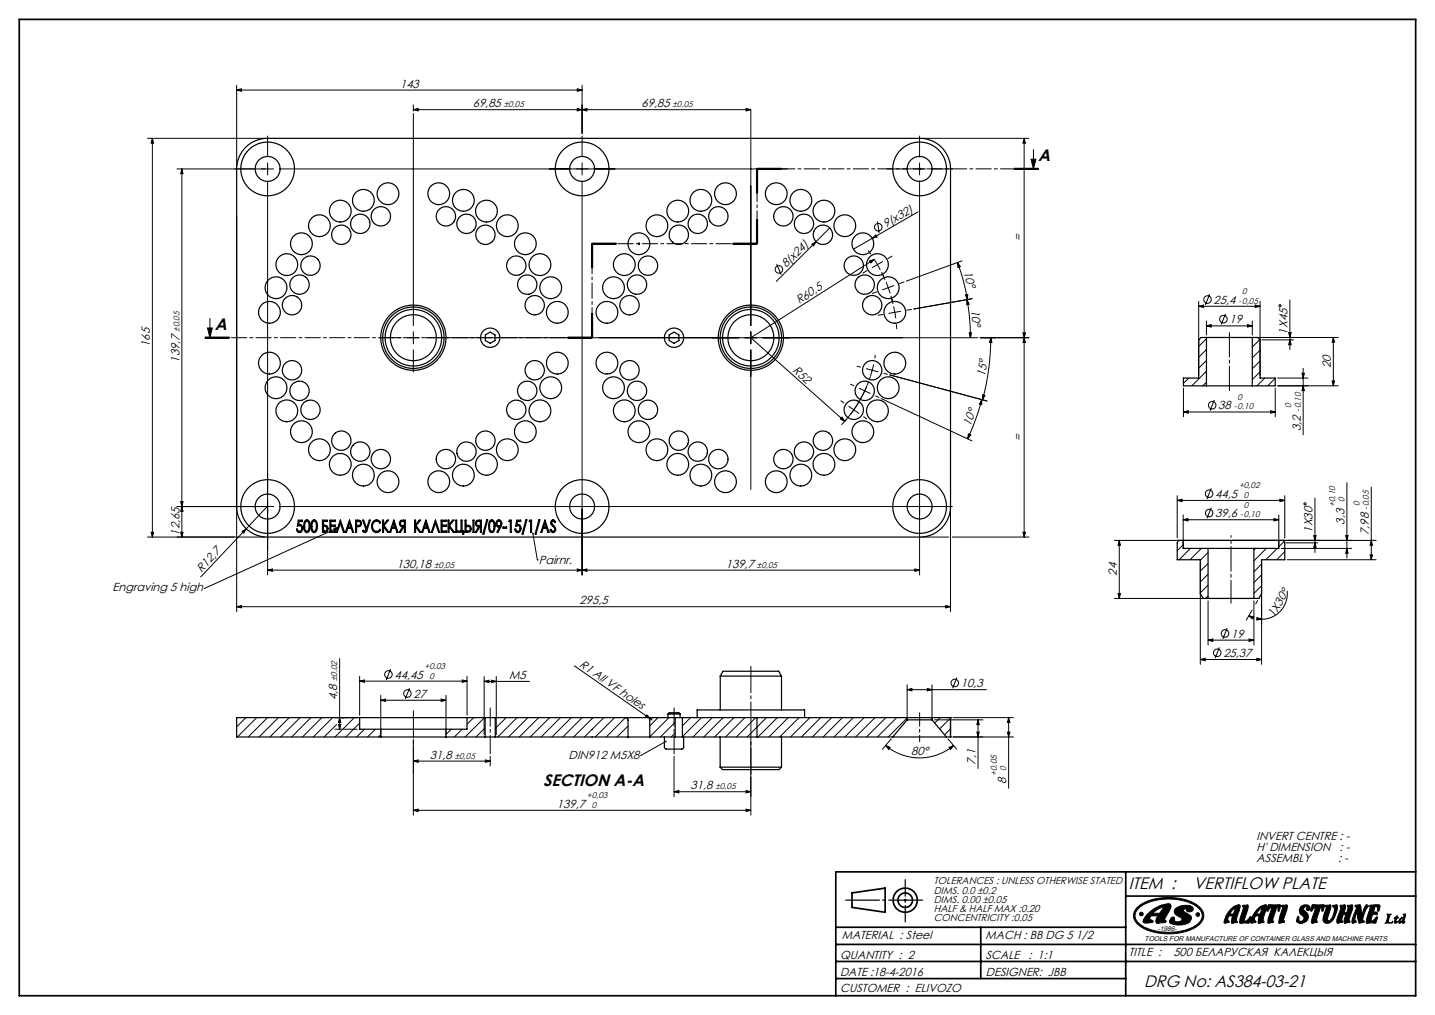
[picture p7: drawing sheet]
<svg xmlns="http://www.w3.org/2000/svg" width="594mm" height="420mm" viewBox="0 0 594 420" stroke-linecap="round" stroke-linejoin="round" font-family="sans-serif">
<g fill="none" stroke="#000" stroke-width=".41">
<path d="M98 37.3l2-.6v1.1zM98 35.3v33.7M98 37.3h142.9M239 36.7l1.9 .6-1.9 .5zM240.9 35.3v20M61.1 57.2h48.6M63.1 57.2v165M63.1 57.2l.5 2h-1.1zM110.8 56.3v8.6M171.1 45.4l2-.5v1zM171.1 45.4h139.7M171.1 43.4v2.5"/>
<path d="M171.1 47v87.7M239 44.9l1.9 .5-1.9 .5zM240.9 45.4l2.1-.5v1zM240.9 56.3v8.6M308.8 44.9l2 .5-2 .5zM310.8 45.5v89.2M380.6 56.3v8.6M381.8 57.2h44.1M423.9 57.2l.6 2h-1.1zM423.9 57.2v165M75.3 69.9v152.3M75.3 69.9l.5 2h-1z"/>
<path d="M110.8 67.4v5M110.8 74.9v163M113.3 69.9h-40M115.8 69.9h210.1M240.9 67.4v5M240.9 74.9v163M313.1 69.9v10M313.4 70.1h10M313.4 69.6h10M313.4 69.9v10M313.6 69.9v10M367.1 69.9h8.6"/>
<path d="M378.1 69.9h5.1M380.3 69.6l.7 .7M380.6 67.4v5M380.6 74.9v163M381 69.6l-.7 .7M385.7 69.9h8.6M419.8 69.6h10zM419.8 69.9h10M419.8 70.1h10M426.8 65.9h2l-1 4zM427.8 61.9v8M98 89.8v163.3"/>
<path d="M313.1 90.8v10M313.4 90.8v10h-10M313.6 90.8v10M337.8 100l-16.5 16.5M343.5 94.3l-5.7 5.7M361.1 98.6l1.4-1.4 .5 .9zM361.1 98.6l-7.8 4.5M363.2 91.6l.7 4.8M380 87.6l-18.9 11M244.8 100.8v10M245.1 101.1h10M245.1 100.6h10"/>
<path d="M245.3 100.8v10M255.1 100.8h-10v10M263.9 100.8h1.1M264.1 100.5l.7 .7M264.5 100.3v1.1M264.8 100.5l-.7 .7M303.4 101.1h10M303.4 100.6h10M321.5 109.3l1.9 4.4M336.1 101.1l1.7-1.1-1 1.8zM358.9 112l-1.7 1M359.4 103.7l1.1 1.6"/>
<path d="M359.9 108l2-.7-1.4 1.5zM361.9 107.3l-51.1 32.5 38.9 34.5M361.9 107.4l1.3 2.1M363.2 109.5l-2.2 1.3M363.2 109.5l1.2 2.2M364.9 112.6l.9 1.8M365.4 108.2l-2.2 1.3M365.5 113.9l.9 1.9M366.7 116.7l1 2.3M367.7 119l-2.4 .9M367.7 119l.8 2.4M369.3 106l-1.8 1"/>
<path d="M370 118.2l-2.3 .8M374.2 116.6l-1.8 .8M393.5 101.8v151.3M396.3 108.6l1.2 1.7-.9 .3zM396.3 108.6l2.3 6.9 1.9 8.4M398.3 107.9l-23.1 8.4M84.9 139.7h10M84.9 140h10M84.9 139.5h10M85.9 135.7h2l-1 4.1zM86.9 131.7v8.1M156.9 139.8h9.2"/>
<path d="M168.6 139.8h5M171.1 137.2v5.1M176.1 139.8h228.6M235.1 140h10M235.1 139.5h10M244.8 129.7v10M245.1 129.7v10M245.3 129.7v10M310.8 137.2v5.1M363 120.8l-1.9 .6M365.5 130.1l-2 .3M368.8 122.4l.5 2"/>
<path d="M369.2 123.8l.5 1.9M369.9 126.8l.9 4.9M371.1 134.2l.1 2M372.9 128.8l-5 .9M377.3 128l-2 .4M399.6 122.1l1-.2-.1 2zM400.3 123.9l.8 2-.9 .1zM400.3 123.9l1 7.2 .4 8.7M401.2 137.7h1l-.5 2.1zM402.4 123.6l-24.1 4.3M405.8 139.8h20.1M410.1 139.8l.5 2-1-.1z"/>
<path d="M410.1 139.8a98.7 98.7 0 0 1-3.4 25.6M423.4 137.7h1.1l-.6 2.1zM423.9 139.8l.6 1.9h-1.1zM496.2 126.7l2-.5v1zM496.2 124.7v30.8M496.2 126.7h25.4M499.4 134.8l2-.5v1zM499.4 132.8v5.8M499.4 134.8h19M500.7 121.7l-1.8 4.5M507.3 129.8l-1.8 4.5M509.9 139.6h44"/>
<path d="M516.4 134.3l2 .5-2 .5zM518.4 132.8v5.8M519.6 126.2l2 .5-2 .5zM521.6 124.7v30.8M533.4 137.6h1.1l-.6 2zM533.9 124.1v20.5M551.9 139.6v20M551.9 139.6l.5 2h-1zM171.1 144.8v9.1M310.8 144.8v57.7M352 159l1.4 .6M354.8 151.5l1.4 .4"/>
<path d="M358.6 152.6l2.4 .6M359 159.4l-2.2 4.6M359.5 158l-.5 1.4M361 153.2l2.5 .7M361 153.2l-1.2 3.9M361.6 150.8l-.6 2.4M362.3 146.8l-.2 1.5M365.9 154.5l1.4 .4M368.3 155.1l40.4 10.9M492.1 156.4l-2.2 2.2M499.4 140.1l-3.2 3.3M499.4 144.7l-3.2 3.1"/>
<path d="M499.4 149.1l-3.2 3.2M499.4 153.6l-6 6M499.4 158.1l-1.5 1.5M521.5 140.5l-3.1 3.1M521.6 144.9l-3.2 3.2M521.6 149.4l-3.2 3.2M521.6 153.9l-3.2 3.2M522.3 140.6h13.1M523.5 156.4l-3.2 3.2M527.9 156.5l-3.1 3.1M528.9 156.4h12.5M533.9 140.6l.6 2h-1.1z"/>
<path d="M538.9 154.4h1l-.5 2zM539.4 152.4v27.5M539.4 159.6l.5 2h-1zM551.4 157.6h1l-.5 2zM553.9 159.6h-25M348.1 165.9l1.2 .8M348.5 172.6l1.2 1.7-1.9-.9zM350.3 173.5l-.9 1.1M351.4 168.2l2 1.4M353.4 169.6l2.1 1.4M353.4 169.6l-1.5 2M354.8 167.5l-1.4 2.1"/>
<path d="M355.6 166.1l-.8 1.3M355.7 160.7l4.5 2.1M356.8 164l-.7 1.3M357.5 172.5l1.2 .8M358.6 160.3a51.2 51.2 0 0 1-10.3 15.5M362.5 163.8l1.3 .7M364.7 164.9l37.6 17.5M400.9 179.5l.9 .5-1.3 1.6zM406.4 165.4v2l-1-.2zM406.4 165.4l-3.1 9.6-2.8 6.6M406.8 163.4l.9 .2-1 1.8zM489.9 170.5l2-.5v1z"/>
<path d="M489.9 160.6v11.9M489.9 170.5h38M502.7 165.5l-1.8 4.4M525.9 170l2 .5-2 .5zM527.9 160.6v11.9M557.5 199.8v31.1M74.8 207.6h1l-.5 2zM75.3 209.6l.5 2h-1zM100.2 219.9l1.8-1.1-1.1 1.8zM110.7 209.5l-27.6 29.2M113.3 209.6h-40M115.8 209.6h278.4"/>
<path d="M138.3 218.6l2-.4-1.6 1.3zM140.3 218.2l-55.7 25.3M487.3 207.1l2-.5v1zM487.3 205.1v17.5M487.3 207.1h44.5M489.8 215.1l1.9-.5v1zM489.8 213.1v12.8M489.8 215.1h39.5M501.4 202.1l-1.8 4.4M501.4 210.1l-1.8 4.4M527.3 214.6l2 .5-2 .5zM529.3 213.1v12.8"/>
<path d="M529.8 206.6l2 .5-2 .5zM531.8 205.1v17.5M544.3 206.1v22.5M567.6 201.6v30M61.1 222.2h48.5M62.5 220.3h1.1l-.5 1.9zM74.8 220.3h1l-.5 1.9zM110.8 235.9l2-.5v1zM110.8 235.9h269.8M220.6 220.8l1.8 10.9M222.4 231.7h.1M239 235.4l1.9 .5-1.9 .5z"/>
<path d="M240.9 235.9l2.1-.5v1zM378.7 235.4l1.9 .5-1.9 .5zM381.8 222.2h10.9M394.2 222.2h31.7M423.4 220.3h1.1l-.6 1.9zM461.3 223.6h108.3M463.3 223.6v24M463.3 223.6l.5 2h-1zM489.8 225.5l-2.5 2.4M492.8 226.9l-4.7 4.7M496.9 232.6v42.3M497.3 226.9l-4.7 4.7"/>
<path d="M500.1 228.6l-3.2 3.2M500.1 233.1l-3.2 3.2M500.1 237.6l-3.2 3.2M519.7 226.9l-.7 .7M522.2 232.6v42.3M522.2 233.4l-3.2 3.2M522.2 237.9l-3.2 3.2M524.2 226.9l-5.2 5.2M528.7 226.9l-4.7 4.7M530.3 226.9h29.2M531.5 224.1l-2.2 2.2M531.8 228.3l-3.3 3.3"/>
<path d="M532.3 224.6h13.1M532.8 231.6h36.8M543.8 221.6h1l-.5 2zM544.3 224.6l.5 2h-1zM557 221.6h1l-.5 2zM557.5 226.9l.5 2h-1zM567.1 229.6h1l-.5 2zM567.6 223.6l.5 2h-1zM98 251.1l2-.5v.9zM98 251.1h295.5M391.4 250.6l2.1 .5-2.1 .4zM461.3 247.6h56.8"/>
<path d="M462.8 245.6h1l-.5 2zM500.1 248.6v18.3M500.1 242.1l-3.2 3.2M500.1 246.6l-1.1 1M508 259.9l-1.8 4.5M516.9 254.8l2 .4-.4 .9zM516.9 254.8l.8 .4M518.3 252.4l-2.4 4.2M519 248.6v18.3M520.3 255.6l1.9 .6-2 .4zM520.5 256.1l1.7 .1M520.6 248.5l-.8 1.4"/>
<path d="M522.2 242.4l-3.2 3.2M532.8 244.5a10.6 10.6 0 0 1-10.6 11.7M140.6 272.5v29.2M148.9 279.9v16.1M161.7 276.9l-1.8 4.4M193.3 279.9v16.1M200.4 279.9v24.1M205.4 279.9v24.1M237.7 275.5l31.4 21.9M496.9 272.9l2-.5v1zM496.9 272.9h25.3M500.1 264.9l1.9-.5v1z"/>
<path d="M500.1 264.9h18.9M504.8 267.9l-1.8 4.4M517 264.4l2 .5-2 .5zM520.2 272.4l2 .5-2 .5zM101.8 297l-3.8 3.8M106.3 297l-8.1 8M110.7 297l-8 8M115.3 297l-8.1 8M119.7 297l-8 8M124.2 297l-8 8M128.7 297l-8 8M133.2 297l-8 8"/>
<path d="M137.7 297l-8 8M138.6 297h9.3M139.3 299.8l-5.1 5.2M140.1 299.7h1l-.5 2zM140.6 297l.5 2h-1zM142.2 297l-.3 .3M146.6 297l-4.7 4.8M148.9 299.2l-5.7 5.8M148.9 281.9l2-.5v.9zM148.9 281.9h44.4M157.6 289.8l2-.5v.9zM157.6 287.7v16.3l-1 1"/>
<path d="M157.6 289.8h27M169.5 284.7l-1.8 4.5M182.6 289.3l2 .5-2 .4zM184.6 287.7v16.3l2.2-2.3M191.3 281.4l2 .5-2 .4zM196.1 297l-2.8 2.7M200.4 282l2-.5v1zM200.4 282h18.8M200.6 297l-8.1 8M203.4 281.5l2 .5-2 .5zM205 297h.1M209.5 297l-4.5 4.5"/>
<path d="M214 297l-8 8M218.5 297l-8 8M223 297l-8 8M227.5 297l-8 8M232 297l-8 8M236.5 297l-8 8M240.9 297l-7.9 8M245.5 297l-8 8M249.9 297l-8 8M254.4 297l-8 8M258.9 297l-8 8M267.8 295.8l1.3 1.6-1.9-.8z"/>
<path d="M269.1 297.4l.9 .5M272.4 297l-3.4 3.4M276.9 297l-7.9 7.9M279.5 298.9l-6.1 6.1M285.9 297l-3.4 3.3M290.3 297l-7.8 7.8M294.9 297l-8.1 8M299.3 297l-8 8M303.8 297l-8 8M308.3 297l-8 8M312.8 297l-8 8M317.3 297l-8 8"/>
<path d="M321.8 297l-8 8M326.3 297l-8 8M330.8 297l-8 8M335.2 297l-8 8M339.7 297l-7.9 8M344.2 297l-8 8M348.7 297l-8 8M353.2 297l-8 8M357.7 297l-8 8M362.2 297l-8 8M366.7 297l-8 8M371.2 297l-8 8"/>
<path d="M375.5 297.1l-7.8 7.9M375.5 285.4l2-.5v1zM375.5 283.4v13.4M375.5 285.4h32.8M383.8 284.9l2 .5-2 .5zM385.8 283.4v13.4M386.8 297.9h20.1M389.1 297l-2.2 2.2M393.5 297.1l-4.5 4.5M394.5 297h25M396.1 280.4l-1.8 4.4M404.8 297.9l.5 1.9h-.9z"/>
<path d="M404.8 297.9v20.1M417.5 297v29.2M417.5 297l.5 2h-1zM138.6 301.7h9.3M141.4 302.2l-2.7 2.8M150.8 301.7l-3.2 3.3M155.3 301.7l-3.1 3.3M171.1 314.9l2-.5v1zM171.1 305.9v31.4M171.1 314.9h31.8M191.3 301.7l-3.2 3.3M200.8 301.2l-3.8 3.8"/>
<path d="M200.9 314.4l2 .5-2 .5zM202.9 313v3.9M260 300.4l-4.6 4.6M260 304.9l-.1 .1M275.6 306.8l-10.5 5.9M279 313v16.6M279.5 303.3l-1.7 1.7M310.8 305.9v31.4M366.6 308.5l1.9 .8-.6 .8zM366.6 308.5a21.9 21.9 0 0 0 28.1 0M368.9 305.7l-3.6 4.3M392.4 305.7l3.6 4.3"/>
<path d="M392.9 309.3l1.8-.8-1.2 1.6zM393.5 301.6l-2.5 2.4M394.5 305h25M404.4 302.9h.9l-.5 2.1zM417 302.9h1l-.5 2.1zM171.1 335.3l2-.5v1zM171.1 335.3h139.7M279 327.6l2-.5v1zM279 327.6h31.8M308.8 334.8l2 .5-2 .5zM308.8 327.1l2 .5-2 .5zM374.2 372.5h1"/>
<path d="M374.4 372.1l.7 .7M374.7 372v1M375.1 372.1l-.7 .7M470.6 375.7a20.7 20.7 0 0 1 16.8-4.1 13 13 0 0 1 10.6 5.8 5.3 5.3 0 0 1-3.4 6.5 23.9 23.9 0 0 1-22.9-.8 4.6 4.6 0 0 1-1.1-7.4zM470.8 376.4a19.3 19.3 0 0 1 16.6-4.2 12.5 12.5 0 0 1 10.1 5.4 4.2 4.2 0 0 1-2 5 23 23 0 0 1-23.5 0 4.1 4.1 0 0 1-1.2-6.2zM474.7 378.5a12.1 12.1 0 0 1 9.6-4.4l.5 .8-.3 1.1-2.4 4.4 .6 .7-.2 .6-3.8 .3-.3-.8 .8-2.2h-2.8l-.4 1.5 1.4 .8-.7 .5a4.7 4.7 0 0 1-3.4-.2l.2-1.5zM477.1 377.9a5.7 5.7 0 0 1 4.3-2.5v.5l-1.4 2zM486.5 376.1a6.1 6.1 0 0 1 7.3-.5l.2 .6a1.57 1.57 0 0 1-1.4 1.1 1.57 1.57 0 0 1-1.6-.9l.2-.4h-.6l-.8 .8 3.4 2.7a3.3 3.3 0 0 1-3.8 3.2 5.3 5.3 0 0 1-5.3-1.2l.1-.6 1.1-1.5 .8 .4 .1 1.2 .6 .4a2.04 2.04 0 0 0 2.5-.9l-.1-.5-1.4-.8a2.13 2.13 0 0 1-1.3-3.1zM509.1 376.5l1.6-1.4 2-.7 .7 .3-1.6 6 .4 1-1.9 .4a.73 .73 0 0 1-.5-1.1l.4-1.9-.4-.1a1.18 1.18 0 0 0-1.6 1.3l.6 1a.91 .91 0 0 1-1.3 .6l-.6 .1-.2-.6 .8-2.6zM510.1 376.7l1.2-.9-.8 2.4-1.5-.1zM514.4 374.7l1.9-.3 .4 .2-.2 1.7-1.4 4.7a2.24 2.24 0 0 0 2.3-1.6l.3-.1 .2 .3-.9 2.3-3.6 .2-.2-.2 .1-1.9 1.4-4.2zM520.1 376.5l1.7-1.4 2-.7 .6 .3-1.6 6 .4 1-1.8 .4a.73 .73 0 0 1-.6-1.1l.5-1.9-.5-.1a1.18 1.18 0 0 0-1.5 1.3l.6 1a.91 .91 0 0 1-1.3 .6l-.7 .1-.2-.6 .9-2.6z"/>
<path d="M521.1 376.7l1.2-1-.7 2.5-1.6-.1zM525.1 374.4h4.7l.3 .4-.8 2.3-.3-.1-.1-1.5-.5-.2-1.6 5.4 .4 .8-2.2 .6-.2-.3 .1-1.5 1.6-4.9a1.3 1.3 0 0 0-1.4 1.2l-.3 .5-.4-.3zM530.5 374.7l2.1-.3 .3 .4-1.6 5.7a.69 .69 0 0 1 .1 1.2l-1.6 .4-.5-.3 .5-2.8 1.1-3.3zM538.5 375.1l1.3-.7 1.5 .1 1 .8v.6l-.5 .8a.83 .83 0 0 1-.8-.4 .83 .83 0 0 1 .1-1l-.3-.2a1.07 1.07 0 0 0-1.1 1.4 3.3 3.3 0 0 1 1.6 4l-.5 .7-1.6 .8-1.3 .1-1.1-.7 .4-2.2 .5 .4-.1 1.1 .5 .5h.8l.8-.7v-.9a4.4 4.4 0 0 1-1.9-3.2zM543.2 374.4h4.7l.4 .3-.8 2.4-.3-.1-.2-1.5-.4-.3-1.7 5.5 .4 .9-2 .5-.4-.4 .1-1.4 1.5-4.9-.8 .5-.7 1.1h-.5zM548.7 374.6l1.9-.2 .3 .3-1.4 5.6 .4 .8a5 5 0 0 0 2.4-5.3l-.7-.7 .1-.4 1.4-.3 .5 .2a9.3 9.3 0 0 1-2.5 6.9l-1.2 .5h-1.2l-.7-.5a7 7 0 0 1 .9-5.5l.1-.5-.5-.6zM554.9 374.6l1.9-.1a3.8 3.8 0 0 1-.5 3.1h1.1l.6-2.1a.52 .52 0 0 1-.3-.4 .52 .52 0 0 1 .3-.5M555 374.6a.55 .55 0 0 0-.3 .5 .55 .55 0 0 0 .3 .5v.1M557.9 374.6l2-.1a4.5 4.5 0 0 1-.7 3.5l-.8 2.7 .4 .5-.1 .5-2.2 .3-.1-1.6 .7-2h-1.1l-.6 2.2 .4 .9-2.3 .5a3.4 3.4 0 0 1 .4-3.2l1.1-3.1M561 374.6l2.1-.1 .6 4.5a8.6 8.6 0 0 1 1.8-4.6l.9 .5a9.3 9.3 0 0 0-2.2 5.9l.5 .4-.1 .4-2.1 .4a8.2 8.2 0 0 1-.8-5l-.9 3.1v.6l.6 .7-1.3 .7-.4-.2a3.1 3.1 0 0 1 .4-2.8l1.4-3.3-.6-.9zM567.1 374.6l3.8-.2 .4 .4-.8 2.3-.3-.2-.1-1.5-1-.2-.6 2.3 1.2-.2 .4 .3v.7l-.4 .3-.6-.3-1 .2-.6 2.3 .3 .3a2.5 2.5 0 0 0 1.9-1.6l.4-.1 .1 .4-.7 2.1-3.6 .2-.3-.2 .2-1.9 1.3-4.1zM574 378.2h1.9l-.7 .8-.5 2.2a.94 .94 0 0 0 1 .7 .94 .94 0 0 0 .9-.8l-.3 .9h-3l.6-.6 .5-2 .1-.7z"/>
<path d="M577.9 379.1l.7-.1-.4 .7 .7-.1-.8 .4-.4 1.5 .8-.3-.9 .9-.5-.6 .5-1.5-.6 .1 .7-.4zM580.2 380l.7-.2a1.81 1.81 0 0 1-1.3 1.8v-.6zM580.7 378.3l1.1-.1-.6 3.3 .4-.2-.8 .8-.2-.4 .2-1a1.49 1.49 0 0 1-1.8 1.2 1.92 1.92 0 0 1 2.1-2.4v-1.1z"/>
<circle cx="363.5" cy="94" r="1.55"/>
<circle cx="322.4" cy="111.5" r="1.56"/>
<circle cx="499.8" cy="123.9" r="1.55"/>
<circle cx="506.4" cy="132.1" r="1.55"/>
<circle cx="529.8" cy="126.5" r=".44"/>
<circle cx="501.8" cy="167.7" r="1.55"/>
<circle cx="500.5" cy="204.3" r="1.56"/>
<circle cx="500.5" cy="212.3" r="1.56"/>
<circle cx="540.2" cy="208.5" r=".44"/>
<circle cx="160.8" cy="279.1" r="1.55"/>
<circle cx="503.9" cy="270.1" r="1.56"/>
<circle cx="507.1" cy="262.1" r="1.55"/>
<circle cx="168.7" cy="287" r="1.56"/>
<circle cx="395.2" cy="282.6" r="1.56"/>
<circle cx="472.4" cy="378.2" r=".76"/>
<circle cx="495.8" cy="378.4" r=".76"/>
</g>
<g fill="none" stroke="#000" stroke-width=".7" stroke-linecap="butt">
<circle cx="374.7" cy="372.5" r="5"/>
<circle cx="374.7" cy="372.5" r="3"/>
</g>
<path d="M350 372.5h31.9" fill="none" stroke="#000" stroke-width=".5" stroke-dasharray="15.2 1.3 1.3 1.3" stroke-dashoffset="1.2"/>
<path d="M374.7 364v17.5" fill="none" stroke="#000" stroke-width=".5" stroke-dasharray="15.2 1.3 1.3 1.3" stroke-dashoffset="8.4"/>
<path d="M8 8h578v404h-578zM352.7 369.5l13.7-2v10l-13.7-2zM466 370.8h120M466 360.8v51.2M586 360.8h-240v51.2M346 383.7h120M346 390.8h240M346 397.8h240M406 383.7v21.2M346 404.9h120" fill="none" stroke="#000" stroke-width=".7"/>
<path d="M477.3 377.7l2.5-1.8a1.16 1.16 0 0 1 1.7-.3l-1.5 2.3h-2.9zM475.1 378.1l-1.6 2a1.12 1.12 0 0 0-.2 1.6 1.12 1.12 0 0 0 1.6 .2l2.3-.4a1.04 1.04 0 0 0-1.2-1l.4-1.5h2.8l-.6 1.1a1.2 1.2 0 0 0 0 1.7 1.2 1.2 0 0 0 1.7 .1l1.4-.1a.67 .67 0 0 0 1-.3 .67 .67 0 0 0-.6-.9v-.2a15.8 15.8 0 0 0 2.6-5.8l-.4-.5a10.9 10.9 0 0 0-9.2 4zM486.5 376.1a2.01 2.01 0 0 0 1.3 3.1l.2 .2a1.06 1.06 0 0 1 1.3 1.1 1.06 1.06 0 0 1-1.4 .9h-.3a.87 .87 0 0 1-1.4-.6 .89 .89 0 0 0-.4-1.4 .89 .89 0 0 0-1.2 .8 1.26 1.26 0 0 0-.4 1.5 1.26 1.26 0 0 0 1.3 .8 7.1 7.1 0 0 0 7.4-1.6l.3-.8a1.8 1.8 0 0 0-1.6-2l-.8-.4a.86 .86 0 0 1-.8-1.1 .86 .86 0 0 1 1.2-.6 .87 .87 0 0 0 0 1.2 .87 .87 0 0 0 1.2 .1 1.29 1.29 0 0 0 1.6-1.1 1.29 1.29 0 0 0-1.3-1.4 7.3 7.3 0 0 0-6.2 1.3zM495.1 378.4a.76 .76 0 0 0 1.5 0 .76 .76 0 0 0-1.5 0zM471.7 378.2a.76 .76 0 0 0 1.5 0 .76 .76 0 0 0-1.5 0zM471.1 375.1a4.8 4.8 0 0 0 .8 8.2 23.7 23.7 0 0 0 24.1-.3 4.9 4.9 0 0 0 2.2-4.6 4.9 4.9 0 0 0-3-4.2 23.7 23.7 0 0 0-23.7 .6zM471.2 375.9a19.9 19.9 0 0 1 15.8-3.7 13.1 13.1 0 0 1 10.3 5.2 4.6 4.6 0 0 1-2.8 5.9 23.6 23.6 0 0 1-22.2-.5 4.1 4.1 0 0 1-1.1-6.9zM514.3 374.8l.4 1a14.7 14.7 0 0 0-1.6 6l.3 .3 3.6-.1 .9-2.4-.2-.3-.3 .1a1.92 1.92 0 0 1-2.3 1.5l.5-1.9a7.2 7.2 0 0 0 1-4.5zM521.3 376.5l1-.8-.2 1.2a1.23 1.23 0 0 1-1.7 1.3l-.4-.1zM520.4 376.2a8.3 8.3 0 0 0-2.7 5.5l.4 .4 1.7-.4 .1-.4-.6-1.1a1.14 1.14 0 0 1 .6-1.1 1.14 1.14 0 0 1 1.3 .2l-.3 2.7 2.2-.2-.2-1.7 1.4-4.3 .1-.9-.3-.5a2.28 2.28 0 0 0-2.4 .8zM530.6 374.6l-.2 .3 .5 .9-1.1 3.2a3.3 3.3 0 0 0-.4 3l2.3-.5-.4-1.2 1.6-5-.3-.9zM538.3 375.3a2.66 2.66 0 0 0 1.3 4.1 1.12 1.12 0 0 1-.5 1.8 1.12 1.12 0 0 1-1.4-1.3l-.1-.5-.4-.2-.5 2a2.79 2.79 0 0 0 4.3-.3 2.79 2.79 0 0 0-1.2-4.2 .95 .95 0 0 1 .1-1.3 .95 .95 0 0 1 1.3 0 .79 .79 0 0 0-.4 1.1 .79 .79 0 0 0 1 .4 .79 .79 0 0 0 .5-.9 2.17 2.17 0 0 0-1.7-1.7 2.17 2.17 0 0 0-2.3 1zM543.1 374.4l-.5 2.6 .3 .1 .9-1.3 .7-.5-1.2 4a2.89 2.89 0 0 0-.4 2.6l.5 .2 1.9-.5-.4-.9 1.7-5.5 .4 .2 .1 1.5 .4 .2 .8-2.2-.4-.5zM548.6 374.7l-.1 .4 .5 .5-1.2 3.5a2.05 2.05 0 0 0 .7 2.9 2.05 2.05 0 0 0 2.8-.8 7.7 7.7 0 0 0 2.2-6.7l-1.8 .1v.5a1.98 1.98 0 0 1 .4 2.9 3.3 3.3 0 0 1-2.3 3.1 1.95 1.95 0 0 1 .2-2.6l.1-.4a5.2 5.2 0 0 0 .8-3.5zM554.7 374.7l.3 .8-.3 1.3a7.3 7.3 0 0 0-1.2 5.1l2.3-.4-.4-.9 .6-2.2h1.1l-.7 2.3 .1 1.3 2.1-.3 .2-.4-.4-.6 .5-2a6.5 6.5 0 0 0 1-4.1l-.5-.2-1.7 .4 .3 .9-.6 1.9h-1.1l.7-2.1-.1-1zM567 374.6l.2 1.2-1.7 5.9 .4 .4 1.4-.2 2 .1 .9-2.5-.4-.1-1.4 1.5a.52 .52 0 0 1-.9 .2 .52 .52 0 0 1 .2-.9 1.55 1.55 0 0 1 1.4-1.9l.8 .3 .3-.8-.5-.5-1.2 .2 .4-1.4a.74 .74 0 0 1 .9-.9 .74 .74 0 0 1 .4 1.3l.1 .5h.5l.5-2-.3-.5zM580.7 378.3l.7-.1a.37 .37 0 0 1 .5 .1 .37 .37 0 0 1-.1 .5l-.7 2.4 .1 .4 .4-.3-.3 .5-.4 .3-.3-.2 .2-1.2-1 1.2a.55 .55 0 0 1-.8 0 .55 .55 0 0 1 0-.8l.3-.8 1-.7a.8 .8 0 0 0 .8-.3 .8 .8 0 0 0 0-.9zM580.1 380l-.5 .8v.8l.6-.3 .7-1.5zM577.1 379.9l.6-.2 .2-.6h.6a.33 .33 0 0 0-.1 .5 .33 .33 0 0 0 .5 0l-.4 .4a.93 .93 0 0 0-.7 1.2v.4l.7-.3-1 .8-.4-.8 .5-1.3-.6 .1zM574 378.2h1.9l-.7 .8-.5 2.5 1 .3 .9-.7-.3 .9h-3l.5-.4 .6-2.2 .1-.7zM561 374.6l-.1 .4 .6 .8a12.8 12.8 0 0 0-1.9 6l.5 .3 1.1-.4v-.6a1.45 1.45 0 0 1-.1-2.1l.6-2 .3 3 .5 1.9 2.1-.2 .1-.5a.96 .96 0 0 1-.5-1.6 10.9 10.9 0 0 1 2.2-4.8l-.8-.4a8.9 8.9 0 0 0-1.9 4.6l-.6-4.5zM525.1 374.4l-.7 2 .1 .7 2-1.7-1.3 3.9a2.97 2.97 0 0 0-.4 2.6l.5 .2 1.9-.5-.4-.9 1.6-5.5 .5 .3 .1 1.4 .3 .2 .8-2.2-.3-.5zM510.3 376.5l-1.3 1.6 1.5 .1 .8-2.4zM509.4 376.2a3.9 3.9 0 0 1 3.6-1.8l.4 .5-.1 .9-1.5 4.6 .4 1.3-2.3 .4 .1-2.2a.6 .6 0 0 0 0-.8 .6 .6 0 0 0-.8-.1h-.1a1.15 1.15 0 0 0-.9 1.4l.6 .9-.1 .4-1.7 .4-.3-.4a5.7 5.7 0 0 1 1.7-4.2z" fill-rule="evenodd" fill="#000"/>
<path d="M313.4 69.9h116.4" fill="none" stroke="#000" stroke-width=".41" stroke-dasharray="6.3 1.3 1.3 1.3" stroke-dashoffset=".8"/>
<path d="M313.4 100.8v-30.9" fill="none" stroke="#000" stroke-width=".41" stroke-dasharray="6.3 1.3 1.3 1.3" stroke-dashoffset="2.9"/>
<path d="M245.1 100.8h68.3" fill="none" stroke="#000" stroke-width=".41" stroke-dasharray="6.3 1.3 1.3 1.3" stroke-dashoffset="-.5"/>
<path d="M245.1 139.7v-38.9" fill="none" stroke="#000" stroke-width=".41" stroke-dasharray="6.3 1.3 1.3 1.3" stroke-dashoffset="4.1"/>
<path d="M84.9 139.7h160.2" fill="none" stroke="#000" stroke-width=".41" stroke-dasharray="6.3 1.3 1.3 1.3" stroke-dashoffset="-.7"/>
<path d="M171.1 320.2v-26.1" fill="none" stroke="#000" stroke-width=".41" stroke-dasharray="15.2 1.3 1.3 1.3" stroke-dashoffset="4.1"/>
<path d="M380.7 306.9v-9.1" fill="none" stroke="#000" stroke-width=".41" stroke-dasharray="15.2 1.3 1.3 1.3" stroke-dashoffset="12.6"/>
<path d="M380.7 294.9v2.9" fill="none" stroke="#000" stroke-width=".41" stroke-dasharray="15.2 1.3 1.3 1.3"/>
<path d="M310.8 320.4v-44.7" fill="none" stroke="#000" stroke-width=".41" stroke-dasharray="15.2 1.3 1.3 1.3" stroke-dashoffset="4.3"/>
<path d="M202.9 311.9v-19M279 311.9v-19" fill="none" stroke="#000" stroke-width=".41" stroke-dasharray="15.2 1.3 1.3 1.3" stroke-dashoffset="7.6"/>
<path d="M508.9 137.6v24" fill="none" stroke="#000" stroke-width=".41" stroke-dasharray="15.2 1.3 1.3 1.3" stroke-dashoffset="5.1"/>
<path d="M509.6 249.6v-22.7" fill="none" stroke="#000" stroke-width=".41" stroke-dasharray="15.2 1.3 1.3 1.3" stroke-dashoffset="5.8"/>
<path d="M509.6 226.9v-5.3" fill="none" stroke="#000" stroke-width=".41" stroke-dasharray="15.2 1.3 1.3 1.3" stroke-dashoffset="14.5"/>
<g fill="#000">
<path d="M336.1 101.1l1.7-1.1-1 1.8zM361.1 98.6l1.4-1.4 .5 .9zM359.9 108l2-.7-1.4 1.5zM348.5 172.6l1.2 1.7-1.9-.9zM100.2 219.9l1.8-1.1-1.1 1.8zM267.8 295.8l1.3 1.6-1.9-.8z"/>
<path d="M63.1 57.2l.5 2h-1.1zM62.5 220.3h1.1l-.5 1.9z"/>
<path d="M240.9 45.4l2.1-.5v1zM308.8 44.9l2 .5-2 .5z"/>
<path d="M239 44.9l1.9 .5-1.9 .5zM171.1 45.4l2-.5v1z"/>
<path d="M423.9 57.2l.6 2h-1.1zM423.4 137.7h1.1l-.6 2.1z"/>
<path d="M426.8 65.9h2l-1 4zM85.9 135.7h2l-1 4.1z"/>
<path d="M399.6 122.1l1-.2-.1 2zM396.3 108.6l1.2 1.7-.9 .3z"/>
<path d="M401.2 137.7h1l-.5 2.1zM400.3 123.9l.8 2-.9 .1z"/>
<path d="M499.4 134.8l2-.5v1zM516.4 134.3l2 .5-2 .5zM496.2 126.7l2-.5v1zM519.6 126.2l2 .5-2 .5zM489.9 170.5l2-.5v1zM525.9 170l2 .5-2 .5zM487.3 207.1l2-.5v1zM529.8 206.6l2 .5-2 .5zM489.8 215.1l1.9-.5v1zM527.3 214.6l2 .5-2 .5zM496.9 272.9l2-.5v1zM520.2 272.4l2 .5-2 .5zM500.1 264.9l1.9-.5v1zM517 264.4l2 .5-2 .5z"/>
<path d="M538.9 154.4h1l-.5 2zM539.4 159.6l.5 2h-1zM557 221.6h1l-.5 2zM557.5 226.9l.5 2h-1z"/>
<path d="M551.4 157.6h1l-.5 2zM551.9 139.6l.5 2h-1zM533.9 140.6l.6 2h-1.1zM533.4 137.6h1.1l-.6 2zM567.1 229.6h1l-.5 2zM567.6 223.6l.5 2h-1zM462.8 245.6h1l-.5 2zM463.3 223.6l.5 2h-1zM544.3 224.6l.5 2h-1zM543.8 221.6h1l-.5 2z"/>
<path d="M406.8 163.4l.9 .2-1 1.8zM410.1 139.8l.5 2-1-.1z"/>
<path d="M400.9 179.5l.9 .5-1.3 1.6zM406.4 165.4v2l-1-.2z"/>
<path d="M138.3 218.6l2-.4-1.6 1.3zM220.3 220.6a.33 .33 0 0 0 .1 .5 .33 .33 0 0 0 .5-.2 .33 .33 0 0 0-.3-.4v.3v-.3zM275.4 306.6a.34 .34 0 0 0-.1 .4 .34 .34 0 0 0 .5 .1 .34 .34 0 0 0 .1-.4z"/>
<path d="M74.8 220.3h1l-.5 1.9zM75.3 209.6l.5 2h-1zM74.8 207.6h1l-.5 2zM75.3 69.9l.5 2h-1zM423.4 220.3h1.1l-.6 1.9zM423.9 139.8l.6 1.9h-1.1z"/>
<path d="M110.8 235.9l2-.5v1zM239 235.4l1.9 .5-1.9 .5zM240.9 235.9l2.1-.5v1zM378.7 235.4l1.9 .5-1.9 .5zM98 37.3l2-.6v1.1zM239 36.7l1.9 .6-1.9 .5z"/>
<path d="M98 251.1l2-.5v.9zM391.4 250.6l2.1 .5-2.1 .4z"/>
<path d="M516.9 254.8l2 .4-.4 .9zM520.3 255.6l1.9 .6-2 .4z"/>
<path d="M148.9 281.9l2-.5v.9zM191.3 281.4l2 .5-2 .4z"/>
<path d="M157.6 289.8l2-.5v.9zM182.6 289.3l2 .5-2 .4z"/>
<path d="M203.4 281.5l2 .5-2 .5zM200.4 282l2-.5v1z"/>
<path d="M404.8 297.9l.5 1.9h-.9zM404.4 302.9h.9l-.5 2.1z"/>
<path d="M417.5 297l.5 2h-1zM417 302.9h1l-.5 2.1zM140.6 297l.5 2h-1zM140.1 299.7h1l-.5 2z"/>
<path d="M171.1 314.9l2-.5v1zM200.9 314.4l2 .5-2 .5zM375.5 285.4l2-.5v1zM383.8 284.9l2 .5-2 .5zM279 327.6l2-.5v1zM308.8 327.1l2 .5-2 .5z"/>
<path d="M366.6 308.5l1.9 .8-.6 .8zM392.9 309.3l1.8-.8-1.2 1.6z"/>
<path d="M171.1 335.3l2-.5v1zM308.8 334.8l2 .5-2 .5z"/>
</g>
<g fill="none" stroke="#000" stroke-width=".5">
<path d="M101.1 61.5a12.8 12.8 0 0 1 9.6-4.3h270.1a12.7 12.7 0 0 1 12.7 12.7v139.6a12.6 12.6 0 0 1-12.7 12.7h-270.1a12.6 12.6 0 0 1-12.7-12.7v-139.6a12.8 12.8 0 0 1 3.1-8.4zM200.9 138.6l2-1.2 2 1.2v2.3l-2 1.1-2-1.1zM277 138.6l2-1.2 2 1.2v2.3l-2 1.1-2-1.1zM499.4 139.6h19M499.4 139.6v20M499.4 139.6h-2.2l-1 1v15.8h-6.3v3.2h9.5M518.4 139.6v20M518.4 139.6h2.2l1 1v15.8h6.3v3.2h-9.5M499.4 159.6h19M123.5 215.2h1.7v.6h-1.4l-.2 1.3a1.64 1.64 0 0 1 1.7 1.6 1.64 1.64 0 0 1-1.6 1.7l-.9-.8-.1-.6h.4a.97 .97 0 0 0 1.2 .8 .97 .97 0 0 0 .6-1.4 1.05 1.05 0 0 0-.7-.9 1.05 1.05 0 0 0-1.1 .3zM126.3 215.5a1.29 1.29 0 0 1 1.6-.1 1.29 1.29 0 0 1 .4 1.5v1.3a1.5 1.5 0 0 1-.2 1.6 1.5 1.5 0 0 1-1.6 .4l-.6-.9-.2-1.2 .1-1.5zM126.6 215.8a1.08 1.08 0 0 1 1.2 .3 1.08 1.08 0 0 1 .2 1.2 1.77 1.77 0 0 1-1.1 2.5 2.36 2.36 0 0 1-.7-2.9z"/>
<path d="M129.5 215.3a1.36 1.36 0 0 1 1.4 .2 1.36 1.36 0 0 1 .4 1.4l.1 1.3a1.58 1.58 0 0 1-1.8 2.1 4.2 4.2 0 0 1-.1-5zM129.6 215.8a1.1 1.1 0 0 1 1.2 .3 1.1 1.1 0 0 1 .2 1.2v.5a1.7 1.7 0 0 1-1 2.1 2.92 2.92 0 0 1-.4-4.1zM133.5 215.2h1.9v.6h-1.5v1.5a1.52 1.52 0 0 1 1.9 1.1 1.52 1.52 0 0 1-1.3 1.9h-1zM133.9 217.8a1.06 1.06 0 0 1 1.5 1 1.06 1.06 0 0 1-1.5 .9zM136.6 215.2h2.2v.6h-1.9v1.5h1.9v.5h-1.9v1.9h1.9v.6h-2.2zM140.9 215.2l1.7 5.1h-.4l-1.3-3.9-1.3 3.9h-.4zM144.6 215.2l1.8 5.1h-.5l-.5-1.7h-1.5l-.5 1.7h-.4zM144.6 215.2h.1M144.7 216.4l.5 1.7h-1.1zM147.2 215.2a1.82 1.82 0 0 1 2.3 .7 1.47 1.47 0 0 1-.2 1.7 1.47 1.47 0 0 1-1.7 .3v2.4h-.4zM147.6 215.8h.7a.85 .85 0 0 1 1 .8 .85 .85 0 0 1-1 .8h-.7zM150.1 215.2h.4l1.3 3.4 1.1-3.4h.3l-1.4 4.5a.87 .87 0 0 1-.8 .7 .87 .87 0 0 1-.9-.6l.3-.4 .9 .4 .3-.6z"/>
<path d="M154.7 215.6a1.84 1.84 0 0 1 2.8 .6l-.3 .3a1.73 1.73 0 0 0-2.2-.6 1.73 1.73 0 0 0-.8 2.2 1.63 1.63 0 0 0 1.2 1.7 1.63 1.63 0 0 0 1.8-.8l.3 .3a2.04 2.04 0 0 1-2.6 .9 2.04 2.04 0 0 1-1.1-2.5l.2-1.2zM158.4 215.2h.3v1.9l1.6-1.9h.5l-1.8 2.3 2 2.8h-.5l-1.8-2.4v2.4h-.3zM163 215.2l1.7 5.1h-.4l-.5-1.7h-1.6l-.5 1.7h-.4zM163 216.4l.6 1.7h-1.2zM165.7 215.5l2.1-.3v5.1h-.4v-2.4l-1.6 2.4h-.5l1.4-2.4a1.39 1.39 0 0 1-1.3-.9 1.39 1.39 0 0 1 .3-1.5zM165.9 216l1.5-.2v1.6h-.7a.86 .86 0 0 1-.9-.4 .86 .86 0 0 1 .1-1zM171.6 215.2h.4v1.9l1.5-1.9h.6l-1.9 2.3 2.1 2.8h-.6l-1.7-2.4v2.4h-.4zM176.2 215.2l1.8 5.1h-.4l-.6-1.7h-1.5l-.5 1.7h-.4zM176.3 216.4l.5 1.7h-1.1zM180.2 215.2l1.8 5.1h-.5l-1.3-3.9-1.2 3.9h-.5zM180.2 215.2h.1M182.6 215.2h2.2v.6h-1.8v1.5h1.8v.5h-1.8v1.9h1.8v.6h-2.2z"/>
<path d="M185.5 215.2h.3v1.9l1.6-1.9h.5l-1.8 2.3 2 2.8h-.5l-1.8-2.4v2.4h-.3zM188.7 215.2h.4v4.5h1.8v-4.5h.3v4.5h.7v1.3h-.3v-.7h-2.9zM192.5 215.2h.4v2.2a1.52 1.52 0 0 1 2.1 1.2 1.52 1.52 0 0 1-1.7 1.7h-.8zM192.9 217.9h.4a.98 .98 0 0 1 1.3 .9 .98 .98 0 0 1-1.3 .9h-.4zM195.8 215.2h.4v5.1h-.4zM197.2 215.5l2-.3v5.1h-.3v-2.4l-1.7 2.4h-.5l1.5-2.4a1.39 1.39 0 0 1-1.3-.9 1.39 1.39 0 0 1 .3-1.5zM197.4 216l1.5-.2v1.6h-.7a.88 .88 0 0 1-.9-.4 .88 .88 0 0 1 .1-1zM201.5 215.1h.4l-1.6 5.9h-.4zM203 215.3a1.36 1.36 0 0 1 1.4 .2 1.36 1.36 0 0 1 .5 1.4v1.3a1.58 1.58 0 0 1-1.7 2.1 4.2 4.2 0 0 1-.2-5zM203 215.9a.9 .9 0 0 1 1.1-.1 .9 .9 0 0 1 .4 1.1v.9a1.73 1.73 0 0 1-.9 2.1 1.61 1.61 0 0 1-1-2.1zM205.7 215.5a1.36 1.36 0 0 1 1.8 .1 1.36 1.36 0 0 1 0 1.9l-1.4 2.9-.4-.3 1.1-2a1.46 1.46 0 0 1-1.5-.9 1.46 1.46 0 0 1 .4-1.7zM208.2 218.1h1.5v.5h-1.5z"/>
<path d="M210.9 215.2h.7v5.1h-.4v-4.5h-.5zM213.9 215.2h1.6v.6h-1.3l-.2 1.3a1.67 1.67 0 0 1 1.8 1.4 1.67 1.67 0 0 1-1.2 1.9 1.29 1.29 0 0 1-1.5-1.4h.4a.95 .95 0 0 0 1.2 .8 .95 .95 0 0 0 .6-1.4 1.03 1.03 0 0 0-.7-.9 1.03 1.03 0 0 0-1.1 .3zM217.7 215.1h.4l-1.6 5.9h-.4zM219.3 215.2h.7v5.1h-.4v-4.5h-.5zM223.1 215.1h.4l-1.6 5.9h-.4zM225.5 215.2l1.8 5.1h-.5l-.5-1.7h-1.5l-.5 1.7h-.4zM225.6 216.4l.5 1.7h-1.1zM228.3 215.4a1 1 0 0 1 1.7 .6l-.3 .3a.71 .71 0 0 0-1.2-.5 .71 .71 0 0 0 .2 1.2l.2 .2a1.68 1.68 0 0 1 1.1 1.6 1.68 1.68 0 0 1-1.1 1.6l-1-.7-.2-.4 .3-.3a.88 .88 0 0 0 1.5 .6 .88 .88 0 0 0-.4-1.5l-1.1-1.5zM489.8 223.6h39.5M489.8 223.6h-1.9l-.6 1v7h9.6v14l1.1 2h2.1M489.8 223.6v3.3h10.3M500.1 226.9h18.9"/>
<path d="M500.1 226.9v20.7M519 226.9v20.7M529.3 223.6h1.9l.6 1v7h-9.6v14l-1.1 2h-2.1M529.3 223.6v3.3h-10.3M500.1 247.6h18.9M298.1 279.8l1.2-2h23l1.2 2M298.1 279.8h25.4M298.1 279.8v14M323.5 279.8v14M148.9 297h44.4M148.9 297h-50.9v8h59.6M148.9 297v4.7h8.7"/>
<path d="M193.3 297h7.5M193.3 297v4.7h-8.7M200.8 297h4.2M200.8 297v8M205 297h54M205 297v8M259 297l.7 .2 .3 .6v7.2M259 297h11M270 297l-.8 .2-.2 .7v7.1M270 297h9.5M276.5 295.5h5M276.5 295.5l.5-.6h4l.5 .6"/>
<path d="M276.5 295.5v1.5M279.5 297h3M279.5 297v8M281.5 295.5v1.5M282.5 297h93M282.5 297v8M288.6 297v-3.2h44.5v3.2M313.3 297v8M375.5 297h10.3M375.5 297.9h10.3M375.5 297v.9M375.5 297.9l-6 7.1"/>
<path d="M385.8 297v.9M385.8 297.9l6 7.1M385.8 297h7.7M393.5 297h.1M393.5 297v8M157.6 301.7h27M157.6 305h27M157.6 301.7v3.3M184.6 305h16.2M184.6 301.7v3.3M200.8 305h4.2M205 305h55"/>
<path d="M260 305h9M269 305h10.5M275 305v4.2a2.02 2.02 0 0 0 2.6 .8h4.1a1.02 1.02 0 0 0 1.3-.8v-4.2M279.5 305h3M282.5 305h87M298.1 317.4h25.4M298.1 317.4l1 1.1h23.4l1-1.1M298.1 305v12.4M323.5 305v12.4M369.5 305h22.3M391.8 305h1.7M393.5 305h.1"/>
<circle cx="110.8" cy="69.9" r="5.2"/>
<circle cx="110.8" cy="69.9" r="11.1"/>
<circle cx="240.9" cy="69.9" r="5.2"/>
<circle cx="241" cy="69.9" r="11.1"/>
<circle cx="380.6" cy="69.9" r="5.2"/>
<circle cx="380.7" cy="69.9" r="11.1"/>
<circle cx="132.2" cy="93.4" r="4.5"/>
<circle cx="140.8" cy="87.3" r="4.5"/>
<circle cx="141.3" cy="97.1" r="4"/>
<circle cx="149.1" cy="92.6" r="4"/>
<circle cx="150.4" cy="82.9" r="4.5"/>
<circle cx="157.6" cy="89.5" r="4"/>
<circle cx="160.6" cy="80.2" r="4.5"/>
<circle cx="181.6" cy="80.2" r="4.5"/>
<circle cx="184.6" cy="89.5" r="4"/>
<circle cx="191.8" cy="82.9" r="4.5"/>
<circle cx="193.1" cy="92.6" r="4"/>
<circle cx="200.9" cy="97.2" r="4"/>
<circle cx="201.3" cy="87.3" r="4.5"/>
<circle cx="210" cy="93.4" r="4.5"/>
<circle cx="271.9" cy="93.4" r="4.5"/>
<circle cx="280.5" cy="87.3" r="4.5"/>
<circle cx="281" cy="97.2" r="4"/>
<circle cx="288.8" cy="92.6" r="4"/>
<circle cx="290.1" cy="82.9" r="4.5"/>
<circle cx="297.4" cy="89.5" r="4"/>
<circle cx="300.3" cy="80.2" r="4.5"/>
<circle cx="321.3" cy="80.2" r="4.5"/>
<circle cx="324.3" cy="89.5" r="4"/>
<circle cx="331.5" cy="82.9" r="4.5"/>
<circle cx="332.8" cy="92.6" r="4"/>
<circle cx="340.6" cy="97.1" r="4"/>
<circle cx="341" cy="87.3" r="4.5"/>
<circle cx="349.7" cy="93.4" r="4.5"/>
<circle cx="114.2" cy="119.1" r="4.5"/>
<circle cx="118.7" cy="109.5" r="4.5"/>
<circle cx="124" cy="117.8" r="4"/>
<circle cx="124.8" cy="100.9" r="4.5"/>
<circle cx="128.5" cy="109.9" r="4"/>
<circle cx="213.7" cy="109.9" r="4"/>
<circle cx="217.5" cy="100.9" r="4.5"/>
<circle cx="218.2" cy="117.8" r="4"/>
<circle cx="223.5" cy="109.5" r="4.5"/>
<circle cx="227.9" cy="119.1" r="4.5"/>
<circle cx="253.9" cy="119.1" r="4.5"/>
<circle cx="258.4" cy="109.5" r="4.5"/>
<circle cx="263.7" cy="117.8" r="4"/>
<circle cx="264.5" cy="100.9" r="4.5"/>
<circle cx="268.2" cy="109.9" r="4"/>
<circle cx="353.4" cy="109.9" r="4"/>
<circle cx="357.2" cy="100.9" r="4.5"/>
<circle cx="357.9" cy="117.8" r="4"/>
<circle cx="363.2" cy="109.5" r="4.5"/>
<circle cx="367.6" cy="119.1" r="4.5"/>
<circle cx="111.5" cy="129.2" r="4.5"/>
<circle cx="120.9" cy="126.3" r="4"/>
<circle cx="171.1" cy="139.8" r="13.5"/>
<circle cx="171.1" cy="139.8" r="11.7"/>
<circle cx="171.1" cy="139.7" r="12.7"/>
<circle cx="171.1" cy="139.7" r="9.5"/>
<circle cx="202.9" cy="139.8" r="4"/>
<circle cx="221.3" cy="126.3" r="4"/>
<circle cx="230.7" cy="129.2" r="4.5"/>
<circle cx="251.2" cy="129.2" r="4.5"/>
<circle cx="260.6" cy="126.3" r="4"/>
<circle cx="279" cy="139.8" r="4"/>
<circle cx="310.8" cy="139.8" r="11.7"/>
<circle cx="310.8" cy="139.7" r="9.5"/>
<circle cx="310.8" cy="139.7" r="12.7"/>
<circle cx="310.8" cy="139.8" r="13.5"/>
<circle cx="361" cy="126.3" r="4"/>
<circle cx="370.4" cy="129.2" r="4.5"/>
<circle cx="111.5" cy="150.2" r="4.5"/>
<circle cx="120.9" cy="153.2" r="4"/>
<circle cx="221.3" cy="153.2" r="4"/>
<circle cx="230.7" cy="150.2" r="4.5"/>
<circle cx="251.2" cy="150.2" r="4.5"/>
<circle cx="260.6" cy="153.2" r="4"/>
<circle cx="361" cy="153.2" r="4"/>
<circle cx="370.4" cy="150.2" r="4.5"/>
<circle cx="114.2" cy="160.4" r="4.5"/>
<circle cx="118.7" cy="170" r="4.5"/>
<circle cx="124" cy="161.7" r="4"/>
<circle cx="124.8" cy="178.6" r="4.5"/>
<circle cx="128.5" cy="169.6" r="4"/>
<circle cx="213.7" cy="169.6" r="4"/>
<circle cx="217.5" cy="178.6" r="4.5"/>
<circle cx="218.2" cy="161.7" r="4"/>
<circle cx="223.5" cy="170" r="4.5"/>
<circle cx="227.9" cy="160.4" r="4.5"/>
<circle cx="253.9" cy="160.4" r="4.5"/>
<circle cx="258.4" cy="170" r="4.5"/>
<circle cx="263.7" cy="161.7" r="4"/>
<circle cx="264.5" cy="178.6" r="4.5"/>
<circle cx="268.2" cy="169.6" r="4"/>
<circle cx="353.4" cy="169.6" r="4"/>
<circle cx="357.2" cy="178.6" r="4.5"/>
<circle cx="357.9" cy="161.7" r="4"/>
<circle cx="363.2" cy="170" r="4.5"/>
<circle cx="367.6" cy="160.4" r="4.5"/>
<circle cx="132.2" cy="186.1" r="4.5"/>
<circle cx="140.8" cy="192.1" r="4.5"/>
<circle cx="141.3" cy="182.3" r="4"/>
<circle cx="149.1" cy="186.9" r="4"/>
<circle cx="150.4" cy="196.6" r="4.5"/>
<circle cx="157.7" cy="190" r="4"/>
<circle cx="160.6" cy="199.3" r="4.5"/>
<circle cx="181.6" cy="199.3" r="4.5"/>
<circle cx="184.6" cy="190" r="4"/>
<circle cx="191.8" cy="196.6" r="4.5"/>
<circle cx="193.1" cy="186.9" r="4"/>
<circle cx="200.9" cy="182.4" r="4"/>
<circle cx="201.3" cy="192.1" r="4.5"/>
<circle cx="210" cy="186.1" r="4.5"/>
<circle cx="271.9" cy="186.1" r="4.5"/>
<circle cx="280.5" cy="192.1" r="4.5"/>
<circle cx="281" cy="182.3" r="4"/>
<circle cx="288.8" cy="186.9" r="4"/>
<circle cx="290.1" cy="196.6" r="4.5"/>
<circle cx="297.3" cy="190" r="4"/>
<circle cx="300.3" cy="199.3" r="4.5"/>
<circle cx="321.3" cy="199.3" r="4.5"/>
<circle cx="324.3" cy="190" r="4"/>
<circle cx="331.5" cy="196.6" r="4.5"/>
<circle cx="332.8" cy="186.9" r="4"/>
<circle cx="340.6" cy="182.3" r="4"/>
<circle cx="341" cy="192.1" r="4.5"/>
<circle cx="349.7" cy="186.1" r="4.5"/>
<circle cx="110.8" cy="209.6" r="5.2"/>
<circle cx="110.8" cy="209.6" r="11.1"/>
<circle cx="206.4" cy="216.6" r=".9"/>
<circle cx="240.9" cy="209.6" r="5.2"/>
<circle cx="241" cy="209.6" r="11.1"/>
<circle cx="380.6" cy="209.6" r="5.2"/>
<circle cx="380.7" cy="209.6" r="11.1"/>
</g>
<g font-size="6.9">
<text x="429.8" y="66.8">A</text>
<text x="88.9" y="136.6">A</text>
<text x="224.8" y="325.2">SECTION A-A</text>
<text x="467.3" y="368">ITEM :</text>
<text x="494" y="368">VERTIFLOW PLATE</text>
<text x="473.6" y="408.4">DRG No: AS384-03-21</text>
</g>
<g font-size="4.8">
<text x="165.6" y="36.2">143</text>
<text x="195.7" y="44.4">69,85</text>
<text x="265.5" y="44.4">69,85</text>
<text x="366.6" y="94.3" transform="rotate(-30 366.6 94.3)">9(x32)</text>
<text x="423" y="99.9" transform="rotate(-90 423 99.9)">=</text>
<text x="325.5" y="110.9" transform="rotate(-45 325.5 110.9)">8(x24)</text>
<text x="398.8" y="112.5" transform="rotate(75 398.8 112.5)">10°</text>
<text x="330.7" y="125.9" transform="rotate(-32 330.7 125.9)">R60,5</text>
<text x="502.4" y="125.7">25,4</text>
<text x="402.1" y="128.2" transform="rotate(85 402.1 128.2)">10°</text>
<text x="508.9" y="133.8">19</text>
<text x="62.1" y="143.6" transform="rotate(-90 62.1 143.6)">165</text>
<text x="532.9" y="138.4" transform="rotate(-90 532.9 138.4)">1X45</text>
<text x="74.3" y="150.1" transform="rotate(-90 74.3 150.1)">139,7</text>
<text x="327.8" y="153.5" transform="rotate(42 327.8 153.5)">R52</text>
<text x="550.9" y="152.2" transform="rotate(-90 550.9 152.2)">20</text>
<text x="407.8" y="156" transform="rotate(-83 407.8 156)">15°</text>
<text x="504.3" y="169.4">38</text>
<text x="401.7" y="176.5" transform="rotate(-70 401.7 176.5)">10°</text>
<text x="538.4" y="178.3" transform="rotate(-90 538.4 178.3)">3,2</text>
<text x="423" y="182.4" transform="rotate(-90 423 182.4)">=</text>
<text x="503" y="206">44,5</text>
<text x="503" y="214">39,6</text>
<text x="74.3" y="221.7" transform="rotate(-90 74.3 221.7)">12,65</text>
<text x="543.3" y="220.4" transform="rotate(-90 543.3 220.4)">1X30</text>
<text x="556.5" y="217" transform="rotate(-90 556.5 217)">3,3</text>
<text x="566.6" y="221.4" transform="rotate(-90 566.6 221.4)">7,98</text>
<text x="223" y="233.4">Pairnr.</text>
<text x="83.5" y="236.9" transform="rotate(-47 83.5 236.9)">R12,7</text>
<text x="164.2" y="234.9">130,18</text>
<text x="300.5" y="234.9">139,7</text>
<text x="462.3" y="238.2" transform="rotate(-90 462.3 238.2)">24</text>
<text x="46.6" y="244.7">Engraving 5 high</text>
<text x="239.9" y="250">295,5</text>
<text x="527.5" y="255.8" transform="rotate(-60 527.5 255.8)">1X30°</text>
<text x="509.6" y="263.9">19</text>
<text x="239.6" y="275.6" transform="rotate(35 239.6 275.6)">R1 All VF holes</text>
<text x="506.4" y="271.9">25,37</text>
<text x="163.3" y="280.8">44,45</text>
<text x="210.8" y="280.9">M5</text>
<text x="397.7" y="284.3">10,3</text>
<text x="139.6" y="289.6" transform="rotate(-90 139.6 289.6)">4,8</text>
<text x="171.2" y="288.7">27</text>
<text x="178" y="313.9">31,8</text>
<text x="235.4" y="313.9">DIN912 M5X8</text>
<text x="377.2" y="312.6">80°</text>
<text x="403.9" y="316.4" transform="rotate(-90 403.9 316.4)">7,1</text>
<text x="285.9" y="326.6">31,8</text>
<text x="416.5" y="324.5" transform="rotate(-90 416.5 324.5)">8</text>
<text x="230.5" y="334.3">139,7</text>
<text x="520.1" y="347.6">INVERT CENTRE : -</text>
<text x="520.1" y="352.1">H' DIMENSION</text>
<text x="554.5" y="352.1">: -</text>
<text x="520.1" y="356.6">ASSEMBLY</text>
<text x="553.9" y="356.6">: -</text>
<text x="348.5" y="388.7">MATERIAL : Steel</text>
<text x="408" y="388.7">MACH : BB DG 5 1/2</text>
<text x="467.3" y="395.5">TITLE :</text>
<text x="485.8" y="395.5">500 БЕЛАРУСКАЯ КАЛЕКЦЬІЯ</text>
<text x="347.7" y="396.7">QUANTITY : 2</text>
<text x="408.1" y="396.7">SCALE</text>
<text x="425.7" y="396.7">: 1:1</text>
<text x="347.7" y="403.8">DATE :18-4-2016</text>
<text x="408.1" y="403.8">DESIGNER: JBB</text>
<text x="347.7" y="410.7">CUSTOMER : ELIVOZO</text>
</g>
<g font-size="4.1">
<text x="386.6" y="366">TOLERANCES : UNLESS OTHERWISE STATED</text>
<text x="386.6" y="369.8">DIMS. 0.0 ±0.2</text>
<text x="386.6" y="373.6">DIMS. 0.00 ±0.05</text>
<text x="386.6" y="377.5">HALF &amp; HALF MAX :0.20</text>
<text x="386.6" y="381.3">CONCENTRICITY :0.05</text>
</g>
<g font-size="3.5">
<text x="208.6" y="44.4">±0,05</text>
<text x="278.4" y="44.4">±0,05</text>
<text x="512.7" y="125.7">-0,05</text>
<text x="514.2" y="121.8">0</text>
<text x="74.3" y="137.2" transform="rotate(-90 74.3 137.2)">±0,05</text>
<text x="512.3" y="165.5">0</text>
<text x="510.8" y="169.4">-0,10</text>
<text x="534.5" y="169" transform="rotate(-90 534.5 169)">0</text>
<text x="538.4" y="170.6" transform="rotate(-90 538.4 170.6)">-0,10</text>
<text x="512.9" y="202.1">+0,02</text>
<text x="514.9" y="206">0</text>
<text x="552.6" y="209.8" transform="rotate(-90 552.6 209.8)">+0,10</text>
<text x="556.5" y="207.8" transform="rotate(-90 556.5 207.8)">0</text>
<text x="562.7" y="209.5" transform="rotate(-90 562.7 209.5)">0</text>
<text x="513.3" y="214">-0,10</text>
<text x="514.9" y="210.1">0</text>
<text x="566.6" y="211.1" transform="rotate(-90 566.6 211.1)">-0,05</text>
<text x="179.7" y="234.9">±0,05</text>
<text x="313.3" y="234.9">±0,05</text>
<text x="139.6" y="281.9" transform="rotate(-90 139.6 281.9)">±0,02</text>
<text x="175.7" y="276.9">+0,03</text>
<text x="177.7" y="280.8">0</text>
<text x="188.2" y="313.9">±0,05</text>
<text x="412.6" y="321.1" transform="rotate(-90 412.6 321.1)">+0,05</text>
<text x="416.5" y="319.1" transform="rotate(-90 416.5 319.1)">0</text>
<text x="296.1" y="326.6">±0,05</text>
<text x="243" y="330.4">+0,03</text>
<text x="245" y="334.3">0</text>
</g>
<g font-size="2.8">
<text x="473.8" y="389.6">TOOLS FOR MANUFACTURE OF CONTAINER GLASS AND MACHINE PARTS</text>
<text x="479.1" y="385.2">-1986-</text>
</g>
</svg>
